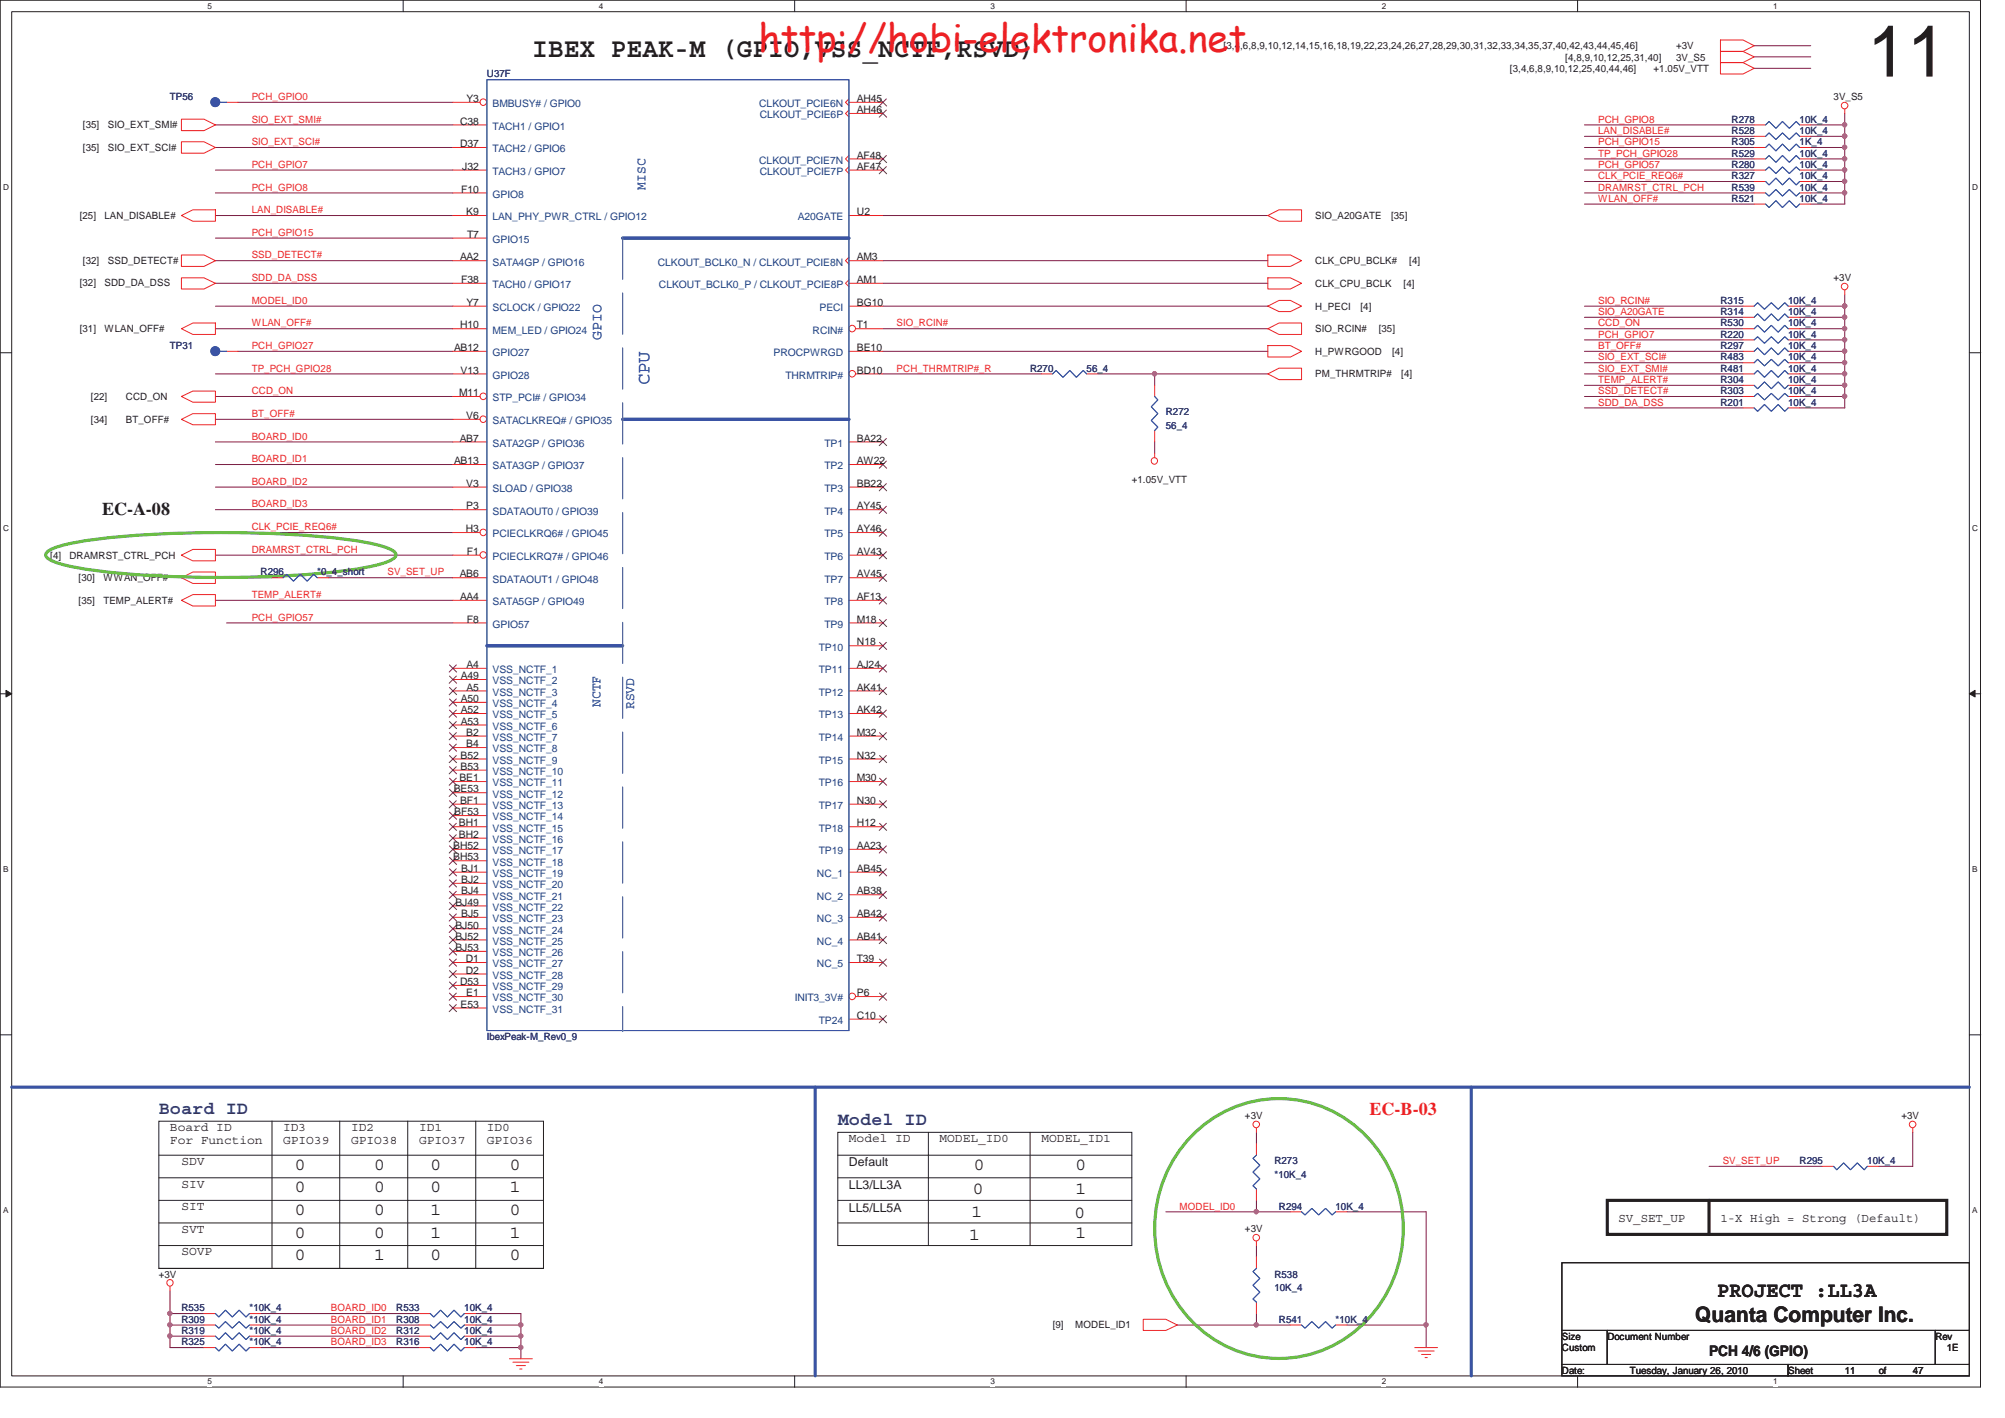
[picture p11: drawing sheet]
<svg xmlns="http://www.w3.org/2000/svg" width="297mm" height="210mm" viewBox="0 0 297 210" stroke-linecap="round" stroke-linejoin="round" font-family="sans-serif">
<path d="M0 0h293.4v205.4h-293.4zM1.7 1.7h290.1v202h-290.1z" fill="none" stroke="#231f20" stroke-width=".15"/>
<g fill="#fff">
<path d="M30.7 .2h.7v1.4h-.7z"/>
<path d="M30.7 203.9h.7v1.4h-.7z"/>
</g>
<path d="M59.7 0v1.7M59.7 203.7v1.7" fill="none" stroke="#231f20" stroke-width=".15"/>
<g fill="#fff">
<path d="M88.7 .2h.7v1.4h-.7z"/>
<path d="M88.7 203.9h.7v1.4h-.7z"/>
</g>
<path d="M117.7 0v1.7M117.7 203.7v1.7" fill="none" stroke="#231f20" stroke-width=".15"/>
<g fill="#fff">
<path d="M146.7 .2h.7v1.4h-.7z"/>
<path d="M146.7 203.9h.7v1.4h-.7z"/>
</g>
<path d="M175.7 0v1.7M175.7 203.7v1.7" fill="none" stroke="#231f20" stroke-width=".15"/>
<g fill="#fff">
<path d="M204.7 .2h.7v1.4h-.7z"/>
<path d="M204.7 203.9h.7v1.4h-.7z"/>
</g>
<path d="M233.7 0v1.7M233.7 203.7v1.7" fill="none" stroke="#231f20" stroke-width=".15"/>
<g fill="#fff">
<path d="M262.7 .2h.7v1.4h-.7z"/>
<path d="M262.7 203.9h.7v1.4h-.7z"/>
<path d="M.5 27h.8v1.3h-.8z"/>
<path d="M292.2 27h.8v1.3h-.8z"/>
<path d="M.5 77.5h.8v1.3h-.8z"/>
<path d="M292.2 77.5h.8v1.3h-.8z"/>
</g>
<path d="M0 52.2h1.7M291.8 52.2h1.7" fill="none" stroke="#231f20" stroke-width=".15"/>
<g fill="#fff">
<path d="M.5 128h.7v1.3h-.7z"/>
<path d="M292.2 128h.7v1.3h-.7z"/>
</g>
<path d="M0 102.7h1.7M291.8 102.7h1.7" fill="none" stroke="#231f20" stroke-width=".15"/>
<path d="M.9 102.2l.8 .5-.8 .5z" fill="#231f20"/>
<path d="M.9 102.2l.8 .5-.8 .5z" fill="none" stroke="#231f20" stroke-width=".15"/>
<path d="M291.8 102.7l.8-.5v1z" fill="#231f20"/>
<path d="M291.8 102.7l.8-.5v1z" fill="none" stroke="#231f20" stroke-width=".15"/>
<g fill="#fff">
<path d="M.5 178.5h.7v1.3h-.7z"/>
<path d="M292.2 178.5h.7v1.3h-.7z"/>
</g>
<path d="M0 153.2h1.7M291.8 153.2h1.7" fill="none" stroke="#231f20" stroke-width=".15"/>
<path d="M31.9 25.2h35.2M31.9 28.6h35.2M130.8 38.6h57M31.9 55.4h35.2M35.3 52h31.8M130.8 55.4h23.5M130.8 52h57M130.8 41.9h57M171.1 55.4h16.7M31.9 62.1h35.2M31.9 72.1h35.2M33.6 92.2h33.5" fill="none" stroke="#7f1542" stroke-width=".15"/>
<circle cx="171" cy="55.3" r=".32" fill="#b8529f"/>
<circle cx="171" cy="55.3" r=".32" fill="none" stroke="#b8529f" stroke-width=".15"/>
<path d="M130.8 31.9h57M234.7 48.7h23.5M234.7 45.3h23.5M266.6 45.3h6.7M273.3 47v1.7h-6.7" fill="none" stroke="#7f1542" stroke-width=".15"/>
<circle cx="273.3" cy="47" r=".32" fill="#b8529f"/>
<circle cx="273.3" cy="47" r=".32" fill="none" stroke="#b8529f" stroke-width=".15"/>
<path d="M273.3 26.9v1.7M130.8 48.7h57M273.3 48.7v1.6" fill="none" stroke="#7f1542" stroke-width=".15"/>
<circle cx="273.3" cy="48.7" r=".32" fill="#b8529f"/>
<circle cx="273.3" cy="48.7" r=".32" fill="none" stroke="#b8529f" stroke-width=".15"/>
<path d="M31.9 45.3h35.2M234.7 47h23.5M266.6 47h6.7M273.3 52v1.7" fill="none" stroke="#7f1542" stroke-width=".15"/>
<circle cx="273.3" cy="52" r=".32" fill="#b8529f"/>
<circle cx="273.3" cy="52" r=".32" fill="none" stroke="#b8529f" stroke-width=".15"/>
<path d="M234.7 18.5h25.2M268.3 18.5h5M273.3 45.3v1.7M31.9 78.9h35.2M31.9 75.5h35.2M31.9 82.2h35.2" fill="none" stroke="#7f1542" stroke-width=".15"/>
<circle cx="273.3" cy="45.3" r=".32" fill="#b8529f"/>
<circle cx="273.3" cy="45.3" r=".32" fill="none" stroke="#b8529f" stroke-width=".15"/>
<path d="M31.9 35.3h35.2M31.9 48.7h35.2M31.9 58.7h35.2M273.3 43.6v1.7" fill="none" stroke="#7f1542" stroke-width=".15"/>
<circle cx="273.3" cy="45.3" r=".32" fill="#b8529f"/>
<circle cx="273.3" cy="45.3" r=".32" fill="none" stroke="#b8529f" stroke-width=".15"/>
<path d="M234.7 55.4h23.5M266.6 53.7h6.7v1.7h-6.7" fill="none" stroke="#7f1542" stroke-width=".15"/>
<circle cx="273.3" cy="53.7" r=".32" fill="#b8529f"/>
<circle cx="273.3" cy="53.7" r=".32" fill="none" stroke="#b8529f" stroke-width=".15"/>
<path d="M234.7 53.7h23.5M38.6 199.6h23.5M70.5 197.9h6.7" fill="none" stroke="#7f1542" stroke-width=".15"/>
<circle cx="77.1" cy="197.8" r=".32" fill="#b8529f"/>
<circle cx="77.1" cy="197.8" r=".32" fill="none" stroke="#b8529f" stroke-width=".15"/>
<path d="M38.6 197.9h23.5M70.5 199.6h6.7" fill="none" stroke="#7f1542" stroke-width=".15"/>
<circle cx="77.1" cy="199.5" r=".32" fill="#b8529f"/>
<circle cx="77.1" cy="199.5" r=".32" fill="none" stroke="#b8529f" stroke-width=".15"/>
<path d="M25.2 199.6h5M25.2 197.9h5" fill="none" stroke="#7f1542" stroke-width=".15"/>
<circle cx="25.2" cy="197.8" r=".32" fill="#b8529f"/>
<circle cx="25.2" cy="197.8" r=".32" fill="none" stroke="#b8529f" stroke-width=".15"/>
<path d="M25.2 191.2v8.4M38.6 196.2h23.5M38.6 194.5h23.5M77.2 194.5v6.7" fill="none" stroke="#7f1542" stroke-width=".15"/>
<circle cx="25.2" cy="196.2" r=".32" fill="#b8529f"/>
<circle cx="25.2" cy="196.2" r=".32" fill="none" stroke="#b8529f" stroke-width=".15"/>
<circle cx="25.2" cy="194.5" r=".32" fill="#b8529f"/>
<circle cx="25.2" cy="194.5" r=".32" fill="none" stroke="#b8529f" stroke-width=".15"/>
<path d="M25.2 196.2h5M25.2 194.5h5M70.5 196.2h6.7M70.5 194.5h6.7" fill="none" stroke="#7f1542" stroke-width=".15"/>
<circle cx="77.1" cy="196.2" r=".32" fill="#b8529f"/>
<circle cx="77.1" cy="196.2" r=".32" fill="none" stroke="#b8529f" stroke-width=".15"/>
<path d="M186.1 167.7v1.7M199.6 196.2h11.7" fill="none" stroke="#7f1542" stroke-width=".15"/>
<circle cx="211.3" cy="196.2" r=".32" fill="#b8529f"/>
<circle cx="211.3" cy="196.2" r=".32" fill="none" stroke="#b8529f" stroke-width=".15"/>
<path d="M174.4 196.2h16.8M186.1 194.5v1.7" fill="none" stroke="#7f1542" stroke-width=".15"/>
<circle cx="186.1" cy="196.2" r=".32" fill="#b8529f"/>
<circle cx="186.1" cy="196.2" r=".32" fill="none" stroke="#b8529f" stroke-width=".15"/>
<path d="M172.7 179.4h18.5M186.1 177.8v1.6M199.6 179.4h11.7" fill="none" stroke="#7f1542" stroke-width=".15"/>
<circle cx="186.1" cy="179.4" r=".32" fill="#b8529f"/>
<circle cx="186.1" cy="179.4" r=".32" fill="none" stroke="#b8529f" stroke-width=".15"/>
<path d="M31.9 18.5h35.2M273.3 16.8v1.7M31.9 21.8h35.2M234.7 20.2h25.2M268.3 20.2h5M211.3 179.4v20.2M186.1 184.4v1.7" fill="none" stroke="#7f1542" stroke-width=".15"/>
<circle cx="273.3" cy="20.2" r=".32" fill="#b8529f"/>
<circle cx="273.3" cy="20.2" r=".32" fill="none" stroke="#b8529f" stroke-width=".15"/>
<path d="M273.3 18.5v1.7" fill="none" stroke="#7f1542" stroke-width=".15"/>
<circle cx="273.3" cy="18.5" r=".32" fill="#b8529f"/>
<circle cx="273.3" cy="18.5" r=".32" fill="none" stroke="#b8529f" stroke-width=".15"/>
<path d="M234.7 21.8h25.2M273.3 20.2v1.6h-5" fill="none" stroke="#7f1542" stroke-width=".15"/>
<circle cx="273.3" cy="20.2" r=".32" fill="#b8529f"/>
<circle cx="273.3" cy="20.2" r=".32" fill="none" stroke="#b8529f" stroke-width=".15"/>
<path d="M234.7 23.5h25.2M273.3 21.8v1.7h-5" fill="none" stroke="#7f1542" stroke-width=".15"/>
<circle cx="273.3" cy="21.8" r=".32" fill="#b8529f"/>
<circle cx="273.3" cy="21.8" r=".32" fill="none" stroke="#b8529f" stroke-width=".15"/>
<path d="M234.7 25.2h25.2M268.3 25.2h5" fill="none" stroke="#7f1542" stroke-width=".15"/>
<circle cx="273.3" cy="25.2" r=".32" fill="#b8529f"/>
<circle cx="273.3" cy="25.2" r=".32" fill="none" stroke="#b8529f" stroke-width=".15"/>
<path d="M273.3 23.5v1.7" fill="none" stroke="#7f1542" stroke-width=".15"/>
<circle cx="273.3" cy="23.5" r=".32" fill="#b8529f"/>
<circle cx="273.3" cy="23.5" r=".32" fill="none" stroke="#b8529f" stroke-width=".15"/>
<path d="M234.7 50.3h23.5M266.6 50.3h6.7" fill="none" stroke="#7f1542" stroke-width=".15"/>
<circle cx="273.3" cy="50.3" r=".32" fill="#b8529f"/>
<circle cx="273.3" cy="50.3" r=".32" fill="none" stroke="#b8529f" stroke-width=".15"/>
<path d="M268.3 26.9h5M234.7 52h23.5M273.3 50.3v1.7h-6.7" fill="none" stroke="#7f1542" stroke-width=".15"/>
<circle cx="273.3" cy="26.9" r=".32" fill="#b8529f"/>
<circle cx="273.3" cy="26.9" r=".32" fill="none" stroke="#b8529f" stroke-width=".15"/>
<path d="M268.3 28.6h5" fill="none" stroke="#7f1542" stroke-width=".15"/>
<circle cx="273.3" cy="28.5" r=".32" fill="#b8529f"/>
<circle cx="273.3" cy="28.5" r=".32" fill="none" stroke="#b8529f" stroke-width=".15"/>
<g fill="none" stroke="#7f1542" stroke-width=".15">
<path d="M35.3 15.2h31.8M31.9 31.9h35.2M234.7 26.9h25.2M234.7 28.6h25.2M234.7 30.2h25.2M273.3 25.2v1.7M273.3 28.6v1.6h-5M130.8 45.3h57M171.1 55.4v1.7M273.3 55.4v1.7M31.9 65.4h35.2M31.9 68.8h35.2"/>
<path d="M171.1 65.4v1.7M31.9 88.9h35.2M31.9 85.6h8.4M48.7 85.6h18.4M253.2 172.7h16.8M283.4 167.7v5h-5.1"/>
</g>
<circle cx="273.3" cy="55.3" r=".32" fill="#b8529f"/>
<circle cx="273.3" cy="55.3" r=".32" fill="none" stroke="#b8529f" stroke-width=".15"/>
<path d="M234.7 57.1h23.5M266.6 57.1h6.7" fill="none" stroke="#7f1542" stroke-width=".15"/>
<circle cx="273.3" cy="57" r=".32" fill="#b8529f"/>
<circle cx="273.3" cy="57" r=".32" fill="none" stroke="#b8529f" stroke-width=".15"/>
<path d="M259.9 8.4h8.4M259.9 6.8h8.4M259.9 10.1h8.4M266.6 58.7h6.7" fill="none" stroke="#7f1542" stroke-width=".15"/>
<circle cx="273.3" cy="58.7" r=".32" fill="#b8529f"/>
<circle cx="273.3" cy="58.7" r=".32" fill="none" stroke="#b8529f" stroke-width=".15"/>
<path d="M31.9 38.6h35.2M31.9 41.9h35.2M162.7 55.4h8.4M234.7 58.7h23.5M273.3 57.1v3.3h-6.7M234.7 60.4h23.5" fill="none" stroke="#7f1542" stroke-width=".15"/>
<g fill="none" stroke="#ec2426" stroke-width=".15">
<path d="M26.9 17.6h3.3l1.7 .9-1.7 .8h-3.3zM254.9 7.6h3.3l1.7 .8-1.7 .9h-3.3zM254.9 5.9h3.3l1.7 .9-1.7 .8h-3.3zM254.9 9.3h3.3l1.7 .8-1.7 .9h-3.3zM273.3 16.2v.6M26.9 21h3.3l1.7 .8-1.7 .9h-3.3zM26.9 31.9l1.7-.8h3.3v1.7h-3.3zM26.9 37.8h3.3l1.7 .8-1.7 .9h-3.3zM187.8 37.8h3.4l1.6 .8-1.6 .9h-3.4zM187.8 31.9l1.7-.8h3.3v1.7h-3.3zM26.9 48.7l1.7-.9h3.3v1.7h-3.3zM26.9 41.1h3.3l1.7 .8-1.7 .9h-3.3z"/>
<path d="M26.9 58.7l1.7-.8h3.3v1.7h-3.3zM33.6 52h1.7M171.1 57.1v1.6M187.8 41.1h3.4l1.6 .8-1.6 .9h-3.4zM187.8 45.3l1.7-.8h1.7l1.6 .8-1.6 .8h-1.7zM187.8 48.7l1.7-.9h3.3v1.7h-3.3zM187.8 51.2h3.4l1.6 .8-1.6 .9h-3.4zM187.8 55.4l1.7-.9h3.3v1.7h-3.3zM273.3 43v.6M26.9 62.1l1.7-.8h3.3v1.6h-3.3zM171.1 63.8v1.6M171.1 67.1v.7"/>
<path d="M26.9 85.6l1.7-.9h3.3v1.7h-3.3zM26.9 88.9l1.7-.9h3.3v1.7h-3.3zM26.9 82.2l1.7-.8h3.3v1.7h-3.3zM186.1 167v.7M283.4 167v.7M25.2 190.5v.7M169.4 195.4h3.3l1.7 .8-1.7 .8h-3.3zM186.1 183.8v.6M209.6 199.6h3.4M75.5 201.2h3.4M76 201.7h2.4M76.5 202.2h1.3"/>
<path d="M77 202.7h.3M210.1 200.1h2.4M210.6 200.6h1.4M211.1 201h.4"/>
<circle cx="273.3" cy="15.6" r=".49"/>
<circle cx="273.3" cy="42.4" r=".49"/>
<circle cx="171" cy="68.3" r=".48"/>
<circle cx="186.1" cy="166.5" r=".49"/>
<circle cx="283.4" cy="166.5" r=".49"/>
<circle cx="25.2" cy="190" r=".48"/>
<circle cx="186.1" cy="183.3" r=".49"/>
</g>
<g fill="none" stroke="#231f20" stroke-width=".15">
<path d="M23.5 166h57v21.8h-57zM23.5 177.8h57M23.5 174.4h57M23.5 171.1h57M40.3 166v21.8M50.3 166v21.8M60.4 166v21.8M70.5 166v21.8M124.1 167.7h43.6v16.7h-43.6zM124.1 177.8h43.6M124.1 174.4h43.6M124.1 171.1h43.6"/>
<path d="M137.5 167.7v16.7M152.6 167.7v16.7M23.5 184.4h57M23.5 181.1h57M23.5 187.8h57M124.1 181.1h43.6M231.4 187h60.4v10h-60.4zM231.4 197h6.7v5.1h-6.7zM238.1 197h48.6v5.1h-48.6zM286.7 197h5.1v5.1h-5.1zM231.4 202.1h33.5v1.6h-33.5zM264.9 202.1h26.9v1.6h-26.9z"/>
</g>
<path d="M1.7 161h290.1M120.8 161v42.7M218 161v42.7" fill="none" stroke="#3a53a4" stroke-width=".47"/>
<path d="M238.1 177.8h50.3v5h-50.3zM253.2 177.8v5" fill="none" stroke="#231f20" stroke-width=".47"/>
<path d="M6.9 81.8a6.2 6.2 0 0 1 3-1.2 108.7 108.7 0 0 1 20.2-1.7 141.9 141.9 0 0 1 24.1 1.4 13 13 0 0 1 3.9 1.2l.4 .3 .2 .4-.2 .3a6.2 6.2 0 0 1-3 1.2 107.6 107.6 0 0 1-20.1 1.8 139.5 139.5 0 0 1-24.2-1.5 12.9 12.9 0 0 1-3.9-1.2l-.4-.3-.1-.3zM176.4 168.3a18 18 0 0 1 29 3.9 19.6 19.6 0 0 1-9.5 27.8 18.2 18.2 0 0 1-23.7-11.4 19.9 19.9 0 0 1 4.2-20.3z" fill="none" stroke="#6abd46" stroke-width=".47"/>
<path d="M171.1 58.7l.4 .5-.9 1 .9 1.1-.9 1 .9 .9-.4 .6" fill="none" stroke="#3a53a4" stroke-width=".15"/>
<circle cx="31.9" cy="52" r=".66" fill="#3a53a4"/>
<g fill="none" stroke="#3a53a4" stroke-width=".15">
<path d="M32.6 52h1"/>
<circle cx="31.9" cy="52" r=".66"/>
</g>
<circle cx="31.9" cy="52" r=".66" fill="#3a53a4"/>
<g fill="none" stroke="#3a53a4" stroke-width=".15">
<path d="M261.6 23.5l.5-.5 1 1 1-1 1 1 1-1 .5 .5M32.6 52h1M156 55.4l.5-.5 1 1 1-1 1 1 1-1 .5 .5M259.9 48.7l.5-.5 1 1 1-1 1 1 1-1 .5 .5M259.9 58.7l.5-.5 1 1 1-1 1 1 1-1 .5 .5M31.9 194.5l.5 .5 1-1 1 1 1-1 1 1 .6-.5"/>
<circle cx="31.9" cy="52" r=".66"/>
</g>
<g fill="none" stroke="#ec2426" stroke-width=".15">
<path d="M67.1 31.9h5M67.1 21.8h5M67.1 25.2h5M125.8 31.9h5M259.9 23.5h1.7M266.6 23.5h1.7M67.1 55.4h5M67.1 48.7h5M67.1 52h5M67.1 41.9h5M67.1 45.3h5M125.8 52h5"/>
<path d="M154.3 55.4h1.7M161 55.4h1.7M258.2 48.7h1.7M258.2 58.7h1.7M264.9 48.7h1.7M264.9 58.7h1.7M67.1 68.8h5M67.1 72.1h5M67.1 75.5h5M67.1 92.2h5M67.1 99h5M67.1 88.9h5"/>
<path d="M67.1 85.6h5M125.8 92.2h5M125.8 99h5M125.8 95.6h5M67.1 100.6h5M67.1 102.3h5M67.1 104h5M67.1 105.7h5M67.1 107.4h5M67.1 109h5M67.1 110.7h5M67.1 112.4h5"/>
<path d="M67.1 114h5M67.1 115.7h5M67.1 117.4h5M67.1 119.1h5M125.8 102.3h5M67.1 120.8h5M67.1 122.4h5M67.1 124.1h5M67.1 125.8h5M67.1 127.5h5M67.1 129.2h5M67.1 130.8h5"/>
<path d="M67.1 132.5h5M67.1 134.2h5M67.1 135.8h5M67.1 137.5h5M67.1 139.2h5M67.1 140.9h5M67.1 142.5h5M67.1 144.2h5M67.1 145.9h5M67.1 147.6h5M67.1 149.3h5M30.2 194.5h1.7"/>
<path d="M37 194.5h1.6"/>
</g>
<g fill="none" stroke="#7f431c" stroke-width=".15">
<path d="M66.6 98.5l1 1M67.6 98.5l-1.1 1M130.3 91.7l1.1 1.1M130.3 95.1l1.1 1.1M130.3 98.5l1.1 1M131.3 91.7l-1 1.1M131.3 95.1l-1 1.1M131.3 98.5l-1 1M66.6 100.1l1 1.1M66.6 101.8l1 1.1M66.6 103.5l1 1.1M66.6 105.2l1 1"/>
<path d="M66.6 106.8l1 1.1M66.6 108.5l1 1.1M66.6 110.2l1 1M66.6 111.9l1 1M66.6 113.5l1 1.1M66.6 115.2l1 1.1M66.6 116.9l1 1M66.6 118.6l1 1M67.6 100.1l-1.1 1.1M67.6 101.8l-1.1 1.1M67.6 103.5l-1.1 1.1M67.6 105.2l-1.1 1"/>
<path d="M67.6 106.8l-1.1 1.1M67.6 108.5l-1.1 1.1M67.6 110.2l-1.1 1M67.6 111.9l-1.1 1M67.6 113.5l-1.1 1.1M67.6 115.2l-1.1 1.1M67.6 116.9l-1.1 1M67.6 118.6l-1.1 1M130.3 101.8l1.1 1.1M131.3 101.8l-1 1.1M66.6 120.3l1 1M66.6 121.9l1 1.1"/>
<path d="M66.6 123.6l1 1.1M66.6 125.3l1 1M66.6 127l1 1M66.6 128.6l1 1.1M66.6 130.3l1 1.1M66.6 132l1 1.1M66.6 133.6l1 1.1M66.6 135.3l1 1.1M66.6 137l1 1.1M66.6 138.7l1 1M67.6 120.3l-1.1 1M67.6 121.9l-1.1 1.1"/>
<path d="M67.6 123.6l-1.1 1.1M67.6 125.3l-1.1 1M67.6 127l-1.1 1M67.6 128.6l-1.1 1.1M67.6 130.3l-1.1 1.1M67.6 132l-1.1 1.1M67.6 133.6l-1.1 1.1M67.6 135.3l-1.1 1.1M67.6 137l-1.1 1.1M67.6 138.7l-1.1 1M66.6 140.4l1 1M66.6 142l1 1.1"/>
<path d="M66.6 143.7l1 1.1M66.6 145.4l1 1.1M66.6 147.1l1 1M66.6 148.8l1 1M67.6 140.4l-1.1 1M67.6 142l-1.1 1.1M67.6 143.7l-1.1 1.1M67.6 145.4l-1.1 1.1M67.6 147.1l-1.1 1M67.6 148.8l-1.1 1"/>
</g>
<circle cx="126.3" cy="48.7" r=".49" fill="#fff"/>
<g fill="none" stroke="#ec2426" stroke-width=".15">
<path d="M125.8 45.3h5M126.8 48.7h4"/>
<circle cx="126.3" cy="48.7" r=".49"/>
</g>
<circle cx="126.3" cy="55.3" r=".49" fill="#fff"/>
<g fill="none" stroke="#ec2426" stroke-width=".15">
<path d="M125.8 14.6l-.5 .6 .5 .5M125.8 16.3l-.5 .5 .5 .5M125.8 15.2h5M125.8 16.8h5M67.1 28.6h5M126.8 55.4h4"/>
<circle cx="126.3" cy="55.3" r=".49"/>
</g>
<path d="M130.3 14.6l1.1 1.1M130.3 16.3l1.1 1.1M131.3 14.6l-1 1.1M131.3 16.3l-1 1.1" fill="none" stroke="#7f431c" stroke-width=".15"/>
<circle cx="71.6" cy="78.8" r=".49" fill="#fff"/>
<g fill="none" stroke="#ec2426" stroke-width=".15">
<path d="M125.8 23l-.5 .5 .5 .5M125.8 24.7l-.5 .5 .5 .5M125.8 23.5h5M125.8 25.2h5M67.1 78.9h4"/>
<circle cx="71.6" cy="78.8" r=".49"/>
</g>
<path d="M130.3 23l1.1 1.1M130.3 24.7l1.1 1M131.3 23l-1 1.1M131.3 24.7l-1 1" fill="none" stroke="#7f431c" stroke-width=".15"/>
<circle cx="71.6" cy="82.2" r=".49" fill="#fff"/>
<g fill="none" stroke="#ec2426" stroke-width=".15">
<path d="M125.8 78.9h5M125.8 75.5h5M67.1 82.2h4M125.8 82.2h5M125.8 85.6h5"/>
<circle cx="71.6" cy="82.2" r=".49"/>
</g>
<path d="M130.3 78.4l1.1 1M130.3 75l1.1 1M131.3 78.4l-1 1M131.3 75l-1 1M130.3 81.7l1.1 1.1M130.3 85l1.1 1.1M131.3 81.7l-1 1.1M131.3 85l-1 1.1" fill="none" stroke="#7f431c" stroke-width=".15"/>
<circle cx="71.6" cy="15.1" r=".49" fill="#fff"/>
<g fill="none" stroke="#ec2426" stroke-width=".15">
<path d="M67.1 18.5h5M67.1 15.2h4M67.1 35.3h5M67.1 65.4h5M125.8 72.1h5M125.8 65.4h5M125.8 68.8h5M125.8 115.7h5M125.8 119.1h5M125.8 105.7h5M125.8 109h5M125.8 112.4h5"/>
<path d="M125.8 129.2h5M125.8 132.5h5M125.8 135.8h5M125.8 139.2h5M125.8 142.5h5"/>
<circle cx="71.6" cy="15.1" r=".49"/>
</g>
<g fill="none" stroke="#7f431c" stroke-width=".15">
<path d="M130.3 71.6l1.1 1.1M130.3 64.9l1.1 1.1M130.3 68.3l1.1 1M131.3 71.6l-1 1.1M131.3 64.9l-1 1.1M131.3 68.3l-1 1M130.3 115.2l1.1 1.1M130.3 118.6l1.1 1M130.3 105.2l1.1 1M130.3 108.5l1.1 1.1M130.3 111.9l1.1 1M131.3 115.2l-1 1.1"/>
<path d="M131.3 118.6l-1 1M131.3 105.2l-1 1M131.3 108.5l-1 1.1M131.3 111.9l-1 1M130.3 128.6l1.1 1.1M130.3 132l1.1 1.1M130.3 135.3l1.1 1.1M130.3 138.7l1.1 1M131.3 128.6l-1 1.1M131.3 132l-1 1.1M131.3 135.3l-1 1.1M131.3 138.7l-1 1"/>
<path d="M130.3 142l1.1 1.1M131.3 142l-1 1.1"/>
</g>
<circle cx="126.3" cy="147.5" r=".49" fill="#fff"/>
<g fill="none" stroke="#ec2426" stroke-width=".15">
<path d="M126.8 147.6h4"/>
<circle cx="126.3" cy="147.5" r=".49"/>
</g>
<path d="M130.3 147.1l1.1 1M131.3 147.1l-1 1" fill="none" stroke="#7f431c" stroke-width=".15"/>
<circle cx="71.6" cy="58.7" r=".49" fill="#fff"/>
<g fill="none" stroke="#ec2426" stroke-width=".15">
<path d="M67.1 58.7h4"/>
<circle cx="71.6" cy="58.7" r=".49"/>
</g>
<circle cx="71.6" cy="62.1" r=".49" fill="#fff"/>
<g fill="none" stroke="#ec2426" stroke-width=".15">
<path d="M33.6 15.2h1.7M67.1 38.6h5M125.8 38.1l-.5 .5 .5 .5M125.8 38.6h5M259.9 26.9h1.7M259.9 25.2h1.7M266.6 26.9h1.7M266.6 25.2h1.7M125.8 41.4l-.5 .5 .5 .6M125.8 41.9h5M258.2 47h1.7M264.9 47h1.7"/>
<path d="M67.1 62.1h4M125.8 88.9h5M125.8 125.8h5M125.8 122.4h5M125.8 150.9h5M186.1 169.4v1.7M186.1 176.1v1.7M30.2 196.2h1.7M30.2 199.6h1.7M37 196.2h1.6M37 199.6h1.6"/>
<circle cx="71.6" cy="62.1" r=".49"/>
</g>
<path d="M130.3 88.4l1.1 1M131.3 88.4l-1 1M130.3 125.3l1.1 1M130.3 121.9l1.1 1.1M131.3 125.3l-1 1M131.3 121.9l-1 1.1M130.3 150.4l1.1 1.1M131.3 150.4l-1 1.1" fill="none" stroke="#7f431c" stroke-width=".15"/>
<path d="M92.2 35.3h33.6M92.2 62.1h33.6M72.1 95.6h20.1" fill="none" stroke="#3a53a4" stroke-width=".47"/>
<path d="M72.1 11.8h53.7v140.8h-53.7zM261.6 25.2l.5-.5 1 1 1-1 1 1 1-1 .5 .5M261.6 26.9l.5 .5 1-1 1 1 1-1 1 1 .5-.5M259.9 47l.5-.5 1 1 1-1 1 1 1-1 .5 .5M186.1 171.1l-.5 .4 1 1-1 1.1 1 1-1 1 .5 .5M31.9 196.2l.5 .5 1-1 1 1 1-1 1 1 .6-.5M31.9 199.6l.5 .5 1-1.1 1 1.1 1-1.1 1 1.1 .6-.5" fill="none" stroke="#3a53a4" stroke-width=".15"/>
<path d="M92.2 35.3v117.3M92.2 152.6h.1" fill="none" stroke="#fff" stroke-width=".15" stroke-dasharray="6.1 2"/>
<path d="M92.2 35.3v117.3M92.2 152.6h.1" fill="none" stroke="#3a53a4" stroke-width=".15" stroke-dasharray="6.1 2"/>
<circle cx="31.9" cy="15.1" r=".66" fill="#3a53a4"/>
<g fill="none" stroke="#3a53a4" stroke-width=".15">
<path d="M32.6 15.2h1"/>
<circle cx="31.9" cy="15.1" r=".66"/>
</g>
<circle cx="31.9" cy="15.1" r=".66" fill="#3a53a4"/>
<g fill="none" stroke="#3a53a4" stroke-width=".15">
<path d="M32.6 15.2h1M261.6 18.5l.5-.5 1 1 1-1 1 1 1-1 .5 .5M261.6 20.2l.5-.5 1 1 1-1 1 1 1-1 .5 .5M261.6 21.8l.5-.5 1 1 1-1 1 1 1-1 .5 .5M261.6 30.2l.5 .5 1-1 1 1 1-1 1 1 .5-.5M261.6 28.6l.5 .4 1-.9 1 .9 1-.9 1 .9 .5-.4M259.9 53.7l.5-.5 1 1 1-1 1 1 1-1 .5 .5M259.9 55.4l.5-.5 1 1 1-1 1 1 1-1 .5 .5M259.9 52l.5-.5 1 1 1-1 1 1 1-1 .5 .5M259.9 45.3l.5-.5 1 1 1-1 1 1 1-1 .5 .5M259.9 50.3l.5-.4 1 .9 1-.9 1 .9 1-.9 .5 .4M259.9 57.1l.5 .5 1-1 1 1 1-1 1 1 .5-.5"/>
<path d="M259.9 60.4l.5 .5 1-1 1 1 1-1 1 1 .5-.5M41.9 85.6l.6-.6 1 1.1 1-1.1 1 1.1 1-1.1 .5 .6M192.8 179.4l.5 .5 1-1 1.1 1 1-1 1 1 .5-.5M271.6 172.7l.5 .5 1-1 1 1 1.1-1 1 1 .4-.5M31.9 197.9l.5 .5 1-1 1 1 1-1 1 1 .6-.5M63.8 199.6l.5 .5 1-1.1 1 1.1 1-1.1 1 1.1 .5-.5M63.8 194.5l.5 .5 1-1 1 1 1-1 1 1 .5-.5M63.8 197.9l.5 .5 1-1 1 1 1-1 1 1 .5-.5M63.8 196.2l.5 .5 1-1 1 1 1-1 1 1 .5-.5M186.1 187.8l-.5 .5 1 1-1 1 1 1-1 1.1 .5 .4M192.8 196.2l.5 .5 1-1 1.1 1 1-1 1 1 .5-.5"/>
<circle cx="31.9" cy="15.1" r=".66"/>
</g>
<g fill="none" stroke="#ec2426" stroke-width=".15">
<path d="M259.9 18.5h1.7M266.6 18.5h1.7M259.9 20.2h1.7M259.9 30.2h1.7M259.9 28.6h1.7M259.9 21.8h1.7M266.6 20.2h1.7M266.6 30.2h1.7M266.6 28.6h1.7M266.6 21.8h1.7M258.2 53.7h1.7M258.2 55.4h1.7"/>
<path d="M258.2 52h1.7M258.2 57.1h1.7M258.2 45.3h1.7M258.2 50.3h1.7M264.9 53.7h1.7M264.9 55.4h1.7M264.9 52h1.7M264.9 57.1h1.7M264.9 45.3h1.7M264.9 50.3h1.7M258.2 60.4h1.7M264.9 60.4h1.7"/>
<path d="M40.3 85.6h1.6M47 85.6h1.7M191.2 179.4h1.6M197.9 179.4h1.7M270 172.7h1.6M276.6 172.7h1.7M30.2 197.9h1.7M37 197.9h1.6M62.1 199.6h1.7M62.1 194.5h1.7M62.1 196.2h1.7M62.1 197.9h1.7"/>
<path d="M68.8 199.6h1.7M68.8 194.5h1.7M68.8 196.2h1.7M68.8 197.9h1.7M186.1 186.1v1.7M186.1 192.8v1.7M191.2 196.2h1.6M197.9 196.2h1.7"/>
</g>
<circle cx="171" cy="55.3" r=".32" fill="#b8529f"/>
<circle cx="171" cy="55.3" r=".32" fill="none" stroke="#b8529f" stroke-width=".15"/>
<circle cx="273.3" cy="47" r=".32" fill="#b8529f"/>
<circle cx="273.3" cy="47" r=".32" fill="none" stroke="#b8529f" stroke-width=".15"/>
<circle cx="273.3" cy="48.7" r=".32" fill="#b8529f"/>
<circle cx="273.3" cy="48.7" r=".32" fill="none" stroke="#b8529f" stroke-width=".15"/>
<circle cx="273.3" cy="52" r=".32" fill="#b8529f"/>
<circle cx="273.3" cy="52" r=".32" fill="none" stroke="#b8529f" stroke-width=".15"/>
<circle cx="273.3" cy="45.3" r=".32" fill="#b8529f"/>
<circle cx="273.3" cy="45.3" r=".32" fill="none" stroke="#b8529f" stroke-width=".15"/>
<circle cx="273.3" cy="45.3" r=".32" fill="#b8529f"/>
<circle cx="273.3" cy="45.3" r=".32" fill="none" stroke="#b8529f" stroke-width=".15"/>
<circle cx="273.3" cy="53.7" r=".32" fill="#b8529f"/>
<circle cx="273.3" cy="53.7" r=".32" fill="none" stroke="#b8529f" stroke-width=".15"/>
<circle cx="77.1" cy="197.8" r=".32" fill="#b8529f"/>
<circle cx="77.1" cy="197.8" r=".32" fill="none" stroke="#b8529f" stroke-width=".15"/>
<circle cx="77.1" cy="199.5" r=".32" fill="#b8529f"/>
<circle cx="77.1" cy="199.5" r=".32" fill="none" stroke="#b8529f" stroke-width=".15"/>
<circle cx="25.2" cy="197.8" r=".32" fill="#b8529f"/>
<circle cx="25.2" cy="197.8" r=".32" fill="none" stroke="#b8529f" stroke-width=".15"/>
<circle cx="25.2" cy="196.2" r=".32" fill="#b8529f"/>
<circle cx="25.2" cy="196.2" r=".32" fill="none" stroke="#b8529f" stroke-width=".15"/>
<circle cx="25.2" cy="194.5" r=".32" fill="#b8529f"/>
<circle cx="25.2" cy="194.5" r=".32" fill="none" stroke="#b8529f" stroke-width=".15"/>
<circle cx="77.1" cy="196.2" r=".32" fill="#b8529f"/>
<circle cx="77.1" cy="196.2" r=".32" fill="none" stroke="#b8529f" stroke-width=".15"/>
<circle cx="211.3" cy="196.2" r=".32" fill="#b8529f"/>
<circle cx="211.3" cy="196.2" r=".32" fill="none" stroke="#b8529f" stroke-width=".15"/>
<circle cx="186.1" cy="196.2" r=".32" fill="#b8529f"/>
<circle cx="186.1" cy="196.2" r=".32" fill="none" stroke="#b8529f" stroke-width=".15"/>
<circle cx="186.1" cy="179.4" r=".32" fill="#b8529f"/>
<circle cx="186.1" cy="179.4" r=".32" fill="none" stroke="#b8529f" stroke-width=".15"/>
<circle cx="273.3" cy="20.2" r=".32" fill="#b8529f"/>
<circle cx="273.3" cy="20.2" r=".32" fill="none" stroke="#b8529f" stroke-width=".15"/>
<circle cx="273.3" cy="18.5" r=".32" fill="#b8529f"/>
<circle cx="273.3" cy="18.5" r=".32" fill="none" stroke="#b8529f" stroke-width=".15"/>
<circle cx="273.3" cy="20.2" r=".32" fill="#b8529f"/>
<circle cx="273.3" cy="20.2" r=".32" fill="none" stroke="#b8529f" stroke-width=".15"/>
<circle cx="273.3" cy="21.8" r=".32" fill="#b8529f"/>
<circle cx="273.3" cy="21.8" r=".32" fill="none" stroke="#b8529f" stroke-width=".15"/>
<circle cx="273.3" cy="25.2" r=".32" fill="#b8529f"/>
<circle cx="273.3" cy="25.2" r=".32" fill="none" stroke="#b8529f" stroke-width=".15"/>
<circle cx="273.3" cy="23.5" r=".32" fill="#b8529f"/>
<circle cx="273.3" cy="23.5" r=".32" fill="none" stroke="#b8529f" stroke-width=".15"/>
<circle cx="273.3" cy="50.3" r=".32" fill="#b8529f"/>
<circle cx="273.3" cy="50.3" r=".32" fill="none" stroke="#b8529f" stroke-width=".15"/>
<circle cx="273.3" cy="26.9" r=".32" fill="#b8529f"/>
<circle cx="273.3" cy="26.9" r=".32" fill="none" stroke="#b8529f" stroke-width=".15"/>
<circle cx="273.3" cy="28.5" r=".32" fill="#b8529f"/>
<circle cx="273.3" cy="28.5" r=".32" fill="none" stroke="#b8529f" stroke-width=".15"/>
<circle cx="273.3" cy="55.3" r=".32" fill="#b8529f"/>
<circle cx="273.3" cy="55.3" r=".32" fill="none" stroke="#b8529f" stroke-width=".15"/>
<circle cx="273.3" cy="57" r=".32" fill="#b8529f"/>
<circle cx="273.3" cy="57" r=".32" fill="none" stroke="#b8529f" stroke-width=".15"/>
<circle cx="273.3" cy="58.7" r=".32" fill="#b8529f"/>
<circle cx="273.3" cy="58.7" r=".32" fill="none" stroke="#b8529f" stroke-width=".15"/>
<text font-size="10.7" fill="#231f20" x="276.6" y="11.3">11</text>
<text font-size="5.6" fill="#ed2024" x="112.4" y="7.7">http://hobi-elektronika.net</text>
<text font-size="4" fill="#231f20" x="78.9" y="8.5">IBEX PEAK-M (GPIO,VSS_NCTF,RSVD)</text>
<g font-size="3.2" fill="#231f20">
<text x="251.2" y="195.8">Quanta Computer Inc.</text>
<text x="254.4" y="192.1">PROJECT :LL3A</text>
</g>
<text font-size="2.7" fill="#3a53a4" x="96.2" y="57.1" transform="rotate(-90 96.2 57.1)">CPU</text>
<g font-size="2.7" fill="#231f20">
<text x="15.2" y="76.3">EC-A-08</text>
<text x="43.6" y="173.2">0</text>
<text x="55.4" y="173.2">0</text>
<text x="63.8" y="173.2">0</text>
<text x="75.5" y="173.2">0</text>
<text x="144.2" y="173.2">0</text>
<text x="159.3" y="173.2">0</text>
<text x="43.6" y="179.9">0</text>
<text x="43.6" y="176.6">0</text>
<text x="55.4" y="176.6">0</text>
<text x="55.4" y="179.9">0</text>
<text x="63.8" y="179.9">1</text>
<text x="63.8" y="176.6">0</text>
<text x="75.5" y="176.6">1</text>
<text x="75.5" y="179.9">0</text>
<text x="144.1" y="176.7">0</text>
<text x="159.3" y="176.7">1</text>
<text x="43.6" y="183.3">0</text>
<text x="55.4" y="183.3">0</text>
<text x="63.8" y="183.3">1</text>
<text x="75.5" y="183.3">1</text>
<text x="143.5" y="183.6">1</text>
<text x="143.9" y="180.3">1</text>
<text x="159.1" y="180.4">0</text>
<text x="159.3" y="183.3">1</text>
<text x="43.6" y="186.6">0</text>
<text x="55.4" y="186.6">1</text>
<text x="63.8" y="186.6">0</text>
<text x="75.5" y="186.6">0</text>
</g>
<g font-size="2.7" fill="#2d2d72">
<text x="23.5" y="164.9">Board ID</text>
<text x="124.1" y="166.6">Model ID</text>
</g>
<text font-size="2.7" fill="#ec2426" x="202.9" y="165.1">EC-B-03</text>
<text font-size="2.2" fill="#3a53a4" x="89.1" y="50.3" transform="rotate(-90 89.1 50.3)">GPIO</text>
<text font-size="2.2" fill="#231f20" x="253.2" y="200.7">PCH 4/6 (GPIO)</text>
<g font-size="2" fill="#3a53a4">
<text x="95.6" y="28.1" transform="rotate(-90 95.6 28.1)">MISC</text>
<text x="88.9" y="104.6" transform="rotate(-90 88.9 104.6)">NCTF</text>
<text x="93.9" y="105" transform="rotate(-90 93.9 105)">RSVD</text>
</g>
<g font-size="1.8" fill="#231f20">
<text x="25.2" y="167.5">Board ID</text>
<text x="41.9" y="167.5">ID3</text>
<text x="52" y="167.5">ID2</text>
<text x="62.1" y="167.5">ID1</text>
<text x="72.1" y="167.5">ID0</text>
<text x="25.2" y="169.4">For Function</text>
<text x="26.9" y="172.5">SDV</text>
<text x="41.9" y="169.4">GPIO39</text>
<text x="52" y="169.4">GPIO38</text>
<text x="62.1" y="169.4">GPIO37</text>
<text x="72.1" y="169.4">GPIO36</text>
<text x="125.8" y="169.1">Model ID</text>
<text x="125.8" y="172.7">Default</text>
<text x="139.2" y="169.1">MODEL_ID0</text>
<text x="154.3" y="169.1">MODEL_ID1</text>
<text x="26.9" y="175.8">SIV</text>
<text x="26.9" y="179.2">SIT</text>
<text x="125.8" y="176.1">LL3/LL3A</text>
<text x="125.8" y="179.4">LL5/LL5A</text>
<text x="26.9" y="182.5">SVT</text>
<text x="26.9" y="185.9">SOVP</text>
<text x="239.8" y="180.9">SV_SET_UP</text>
<text x="254.9" y="180.9">1-X High = Strong (Default)</text>
</g>
<g font-size="1.5" fill="#2d2d72">
<text x="72.1" y="11.5">U37F</text>
<text x="25.2" y="14.8">TP56</text>
<text x="256.5" y="23.2">R529</text>
<text x="256.5" y="18.2">R278</text>
<text x="256.5" y="19.9">R528</text>
<text x="256.5" y="21.5">R305</text>
<text x="266.6" y="23.2">10K_4</text>
<text x="266.6" y="18.2">10K_4</text>
<text x="266.6" y="19.9">10K_4</text>
<text x="266.6" y="21.5">1K_4</text>
<text x="256.5" y="26.5">R327</text>
<text x="256.5" y="24.9">R280</text>
<text x="256.5" y="29.9">R521</text>
<text x="256.5" y="28.2">R539</text>
<text x="266.6" y="26.5">10K_4</text>
<text x="266.6" y="24.9">10K_4</text>
<text x="266.6" y="29.9">10K_4</text>
<text x="266.6" y="28.2">10K_4</text>
<text x="254.9" y="46.7">R314</text>
<text x="254.9" y="45">R315</text>
<text x="264.9" y="46.7">10K_4</text>
<text x="264.9" y="45">10K_4</text>
<text x="25.2" y="51.7">TP31</text>
<text x="254.9" y="48.3">R530</text>
<text x="254.9" y="53.4">R483</text>
<text x="254.9" y="51.7">R297</text>
<text x="254.9" y="50">R220</text>
<text x="264.9" y="48.3">10K_4</text>
<text x="264.9" y="53.4">10K_4</text>
<text x="264.9" y="51.7">10K_4</text>
<text x="264.9" y="50">10K_4</text>
<text x="152.6" y="55.1">R270</text>
<text x="161" y="55.1">56_4</text>
<text x="254.9" y="58.4">R303</text>
<text x="254.9" y="55.1">R481</text>
<text x="254.9" y="56.7">R304</text>
<text x="264.9" y="58.4">10K_4</text>
<text x="264.9" y="55.1">10K_4</text>
<text x="264.9" y="56.7">10K_4</text>
<text x="172.7" y="61.4">R272</text>
<text x="172.7" y="63.5">56_4</text>
<text x="254.9" y="60.1">R201</text>
<text x="264.9" y="60.1">10K_4</text>
<text x="38.6" y="85.2">R296</text>
<text x="47" y="85.2">*0_4_short</text>
<text x="72.1" y="154">IbexPeak-M_Rev0_9</text>
<text x="188.8" y="172.4">R273</text>
<text x="266.6" y="172.4">R295</text>
<text x="276.6" y="172.4">10K_4</text>
<text x="188.8" y="174.4">*10K_4</text>
<text x="189.5" y="179.1">R294</text>
<text x="197.9" y="179.1">10K_4</text>
<text x="188.8" y="189.2">R538</text>
<text x="188.8" y="191.2">10K_4</text>
<text x="26.9" y="194.2">R535</text>
<text x="26.9" y="195.9">R309</text>
<text x="26.9" y="197.6">R319</text>
<text x="37" y="194.2">*10K_4</text>
<text x="37" y="195.9">*10K_4</text>
<text x="37" y="197.6">*10K_4</text>
<text x="58.7" y="194.2">R533</text>
<text x="58.7" y="197.6">R312</text>
<text x="58.7" y="195.9">R308</text>
<text x="68.8" y="194.2">10K_4</text>
<text x="68.8" y="197.6">10K_4</text>
<text x="68.8" y="195.9">10K_4</text>
<text x="189.5" y="195.9">R541</text>
<text x="197.9" y="195.9">*10K_4</text>
<text x="26.9" y="199.2">R325</text>
<text x="37" y="199.2">*10K_4</text>
<text x="58.7" y="199.2">R316</text>
<text x="68.8" y="199.2">10K_4</text>
</g>
<g font-size="1.5" fill="#231f20">
<text x="181.3" y="7.3">[3,4,6,8,9,10,12,14,15,16,18,19,22,23,24,26,27,28,29,30,31,32,33,34,35,37,40,42,43,44,45,46]</text>
<text x="223.7" y="10.6">[3,4,6,8,9,10,12,25,40,44,46]</text>
<text x="231.9" y="9">[4,8,9,10,12,25,31,40]</text>
<text x="245" y="10.6">+1.05V_VTT</text>
<text x="248.3" y="9">3V_S5</text>
<text x="248.3" y="7.3">+3V</text>
<text x="69.1" y="15.1">Y3</text>
<text x="127" y="15.1">AH45</text>
<text x="127" y="16.8">AH46</text>
<text x="271.6" y="14.8">3V_S5</text>
<text x="12.3" y="19">[35]</text>
<text x="12.3" y="22.3">[35]</text>
<text x="16" y="19">SIO_EXT_SMI#</text>
<text x="16" y="22.3">SIO_EXT_SCI#</text>
<text x="68.2" y="21.8">D37</text>
<text x="68.2" y="18.5">C38</text>
<text x="127" y="23.5">AF48</text>
<text x="68.3" y="28.5">F10</text>
<text x="68.5" y="25.1">J32</text>
<text x="127" y="25.1">AF47</text>
<text x="11.8" y="32.4">[25]</text>
<text x="15.5" y="32.4">LAN_DISABLE#</text>
<text x="69.1" y="31.9">K9</text>
<text x="69.2" y="35.2">T7</text>
<text x="127" y="31.9">U2</text>
<text x="194.9" y="32.4">SIO_A20GATE</text>
<text x="206.1" y="32.4">[35]</text>
<text x="12.3" y="39.1">[32]</text>
<text x="16" y="39.1">SSD_DETECT#</text>
<text x="68.2" y="38.6">AA2</text>
<text x="68.3" y="41.9">F38</text>
<text x="127" y="41.9">AM1</text>
<text x="127" y="38.6">AM3</text>
<text x="194.9" y="39.1">CLK_CPU_BCLK#</text>
<text x="208.8" y="39.1">[4]</text>
<text x="271.6" y="41.7">+3V</text>
<text x="11.8" y="42.3">[32]</text>
<text x="15.5" y="42.3">SDD_DA_DSS</text>
<text x="69.1" y="45.3">Y7</text>
<text x="127" y="45.3">BG10</text>
<text x="194.9" y="42.5">CLK_CPU_BCLK</text>
<text x="194.9" y="45.8">H_PECI</text>
<text x="201.5" y="45.8">[4]</text>
<text x="207.9" y="42.5">[4]</text>
<text x="11.8" y="49.2">[31]</text>
<text x="15.5" y="49.2">WLAN_OFF#</text>
<text x="67.3" y="52">AB12</text>
<text x="68.2" y="48.6">H10</text>
<text x="127" y="48.6">T1</text>
<text x="127" y="52">BE10</text>
<text x="194.9" y="49.2">SIO_RCIN#</text>
<text x="194.9" y="52.5">H_PWRGOOD</text>
<text x="204.3" y="49.2">[35]</text>
<text x="206.2" y="52.5">[4]</text>
<text x="13.5" y="59.3">[22]</text>
<text x="18.7" y="59.3">CCD_ON</text>
<text x="68" y="58.7">M11</text>
<text x="68.2" y="55.3">V13</text>
<text x="127" y="55.3">BD10</text>
<text x="194.9" y="55.9">PM_THRMTRIP#</text>
<text x="207.6" y="55.9">[4]</text>
<text x="13.5" y="62.6">[34]</text>
<text x="18.7" y="62.6">BT_OFF#</text>
<text x="68.1" y="65.4">AB7</text>
<text x="69.1" y="62.1">V6</text>
<text x="127" y="65.4">BA22</text>
<text x="67.3" y="68.7">AB13</text>
<text x="127" y="68.7">AW22</text>
<text x="167.7" y="71.5">+1.05V_VTT</text>
<text x="69.1" y="72.1">V3</text>
<text x="69.1" y="75.4">P3</text>
<text x="127" y="75.4">AY45</text>
<text x="127" y="72.1">BB22</text>
<text x="7.4" y="82.7">[4]</text>
<text x="10.3" y="82.7">DRAMRST_CTRL_PCH</text>
<text x="69" y="78.8">H3</text>
<text x="69.2" y="82.2">F1</text>
<text x="127" y="78.8">AY46</text>
<text x="127" y="82.2">AV43</text>
<text x="11.6" y="86.1">[30]</text>
<text x="11.6" y="89.4">[35]</text>
<text x="15.3" y="86.1">WWAN_OFF#</text>
<text x="15.3" y="89.4">TEMP_ALERT#</text>
<text x="68.1" y="85.5">AB6</text>
<text x="68.2" y="88.9">AA4</text>
<text x="127" y="85.5">AV45</text>
<text x="127" y="88.9">AF13</text>
<text x="69.2" y="92.2">F8</text>
<text x="127" y="95.6">N18</text>
<text x="127" y="92.2">M18</text>
<text x="68.3" y="100.6">A49</text>
<text x="69.1" y="98.9">A4</text>
<text x="127" y="98.9">AJ24</text>
<text x="68.3" y="104">A50</text>
<text x="68.3" y="105.6">A52</text>
<text x="68.3" y="107.3">A53</text>
<text x="69.1" y="102.3">A5</text>
<text x="127" y="102.3">AK41</text>
<text x="127" y="105.6">AK42</text>
<text x="68.2" y="112.3">B52</text>
<text x="69.1" y="109">B2</text>
<text x="69.1" y="110.7">B4</text>
<text x="127" y="109">M32</text>
<text x="127" y="112.3">N32</text>
<text x="67.2" y="117.3">BE53</text>
<text x="68.1" y="115.7">BE1</text>
<text x="68.2" y="119">BF1</text>
<text x="68.2" y="114">B53</text>
<text x="127" y="115.7">M30</text>
<text x="127" y="119">N30</text>
<text x="67.1" y="125.7">BH52</text>
<text x="67.3" y="120.7">BF53</text>
<text x="68" y="122.4">BH1</text>
<text x="68" y="124.1">BH2</text>
<text x="127" y="125.7">AA23</text>
<text x="127" y="122.4">H12</text>
<text x="67.1" y="127.4">BH53</text>
<text x="68.3" y="129.1">BJ1</text>
<text x="68.3" y="130.8">BJ2</text>
<text x="127" y="129.1">AB45</text>
<text x="67.5" y="134.1">BJ49</text>
<text x="67.5" y="137.5">BJ50</text>
<text x="68.3" y="132.5">BJ4</text>
<text x="68.3" y="135.8">BJ5</text>
<text x="127" y="132.5">AB38</text>
<text x="127" y="135.8">AB42</text>
<text x="67.5" y="139.1">BJ52</text>
<text x="67.5" y="140.8">BJ53</text>
<text x="69" y="142.5">D1</text>
<text x="127" y="139.1">AB41</text>
<text x="127" y="142.5">T39</text>
<text x="68.2" y="145.9">D53</text>
<text x="68.2" y="149.2">E53</text>
<text x="69" y="144.2">D2</text>
<text x="69.1" y="147.5">E1</text>
<text x="127" y="147.5">P6</text>
<text x="127" y="150.9">C10</text>
<text x="184.4" y="165.7">+3V</text>
<text x="281.7" y="165.7">+3V</text>
<text x="184.4" y="182.5">+3V</text>
<text x="23.5" y="189.2">+3V</text>
<text x="156" y="196.7">[9]</text>
<text x="159.3" y="196.7">MODEL_ID1</text>
<text x="231.4" y="198.4">Size</text>
<text x="231.4" y="203.4">Date:</text>
<text x="231.4" y="200.1">Custom</text>
<text x="238.1" y="198.4">Document Number</text>
<text x="241.5" y="203.4">Tuesday, January 26, 2010</text>
<text x="264.9" y="203.4">Sheet</text>
<text x="273.3" y="203.4">11</text>
<text x="278.3" y="203.4">of</text>
<text x="283.4" y="203.4">47</text>
<text x="286.7" y="198.4">Rev</text>
<text x="288.4" y="200.1">1E</text>
</g>
<g font-size="1.5" fill="#ec2426">
<text x="37.3" y="14.8">PCH_GPIO0</text>
<text x="37.3" y="18.2">SIO_EXT_SMI#</text>
<text x="37.3" y="21.5">SIO_EXT_SCI#</text>
<text x="236.8" y="18.2">PCH_GPIO8</text>
<text x="236.8" y="19.9">LAN_DISABLE#</text>
<text x="236.8" y="21.5">PCH_GPIO15</text>
<text x="236.8" y="23.2">TP_PCH_GPIO28</text>
<text x="37.3" y="24.8">PCH_GPIO7</text>
<text x="37.3" y="28.2">PCH_GPIO8</text>
<text x="236.8" y="24.8">PCH_GPIO57</text>
<text x="236.8" y="26.5">CLK_PCIE_REQ6#</text>
<text x="236.8" y="28.2">DRAMRST_CTRL_PCH</text>
<text x="236.8" y="29.9">WLAN_OFF#</text>
<text x="37.3" y="34.9">PCH_GPIO15</text>
<text x="37.3" y="31.6">LAN_DISABLE#</text>
<text x="37.3" y="41.6">SDD_DA_DSS</text>
<text x="37.3" y="38.3">SSD_DETECT#</text>
<text x="37.3" y="45">MODEL_ID0</text>
<text x="236.8" y="45">SIO_RCIN#</text>
<text x="236.8" y="46.6">SIO_A20GATE</text>
<text x="37.3" y="51.7">PCH_GPIO27</text>
<text x="37.3" y="48.3">WLAN_OFF#</text>
<text x="132.8" y="48.3">SIO_RCIN#</text>
<text x="236.8" y="48.3">CCD_ON</text>
<text x="236.8" y="53.4">SIO_EXT_SCI#</text>
<text x="236.8" y="50">PCH_GPIO7</text>
<text x="236.8" y="51.7">BT_OFF#</text>
<text x="37.3" y="55">TP_PCH_GPIO28</text>
<text x="37.3" y="58.4">CCD_ON</text>
<text x="132.8" y="55">PCH_THRMTRIP#_R</text>
<text x="236.8" y="55">SIO_EXT_SMI#</text>
<text x="236.8" y="56.7">TEMP_ALERT#</text>
<text x="236.8" y="58.4">SSD_DETECT#</text>
<text x="37.3" y="61.8">BT_OFF#</text>
<text x="37.3" y="65.1">BOARD_ID0</text>
<text x="236.8" y="60.1">SDD_DA_DSS</text>
<text x="37.3" y="71.8">BOARD_ID2</text>
<text x="37.3" y="68.4">BOARD_ID1</text>
<text x="37.3" y="75.1">BOARD_ID3</text>
<text x="37.3" y="78.5">CLK_PCIE_REQ6#</text>
<text x="37.3" y="81.9">DRAMRST_CTRL_PCH</text>
<text x="37.3" y="88.6">TEMP_ALERT#</text>
<text x="57.4" y="85.2">SV_SET_UP</text>
<text x="37.3" y="91.9">PCH_GPIO57</text>
<text x="255.2" y="172.4">SV_SET_UP</text>
<text x="174.7" y="179.1">MODEL_ID0</text>
<text x="49" y="197.5">BOARD_ID2</text>
<text x="49" y="195.9">BOARD_ID1</text>
<text x="49" y="194.2">BOARD_ID0</text>
<text x="49" y="199.2">BOARD_ID3</text>
</g>
<g font-size="1.5" fill="#1d437e">
<text x="73" y="15.9">BMBUSY# / GPIO0</text>
<text x="112.5" y="15.9">CLKOUT_PCIE6N</text>
<text x="112.6" y="17.5">CLKOUT_PCIE6P</text>
<text x="73" y="22.6">TACH2 / GPIO6</text>
<text x="73" y="19.2">TACH1 / GPIO1</text>
<text x="73" y="25.9">TACH3 / GPIO7</text>
<text x="73" y="29.3">GPIO8</text>
<text x="112.5" y="24.3">CLKOUT_PCIE7N</text>
<text x="112.6" y="25.9">CLKOUT_PCIE7P</text>
<text x="73" y="32.6">LAN_PHY_PWR_CTRL / GPIO12</text>
<text x="73" y="36">GPIO15</text>
<text x="118.2" y="32.6">A20GATE</text>
<text x="73" y="39.3">SATA4GP / GPIO16</text>
<text x="97.4" y="39.3">CLKOUT_BCLK0_N / CLKOUT_PCIE8N</text>
<text x="73" y="42.7">TACH0 / GPIO17</text>
<text x="73" y="46.1">SCLOCK / GPIO22</text>
<text x="97.6" y="42.7">CLKOUT_BCLK0_P / CLKOUT_PCIE8P</text>
<text x="121.4" y="46.1">PECI</text>
<text x="73" y="52.7">GPIO27</text>
<text x="73" y="49.4">MEM_LED / GPIO24</text>
<text x="114.6" y="52.7">PROCPWRGD</text>
<text x="120.4" y="49.4">RCIN#</text>
<text x="73" y="56.1">GPIO28</text>
<text x="73" y="59.4">STP_PCI# / GPIO34</text>
<text x="116.4" y="56.1">THRMTRIP#</text>
<text x="73" y="62.8">SATACLKREQ# / GPIO35</text>
<text x="73" y="69.5">SATA3GP / GPIO37</text>
<text x="73" y="66.2">SATA2GP / GPIO36</text>
<text x="122.2" y="66.2">TP1</text>
<text x="122.2" y="69.5">TP2</text>
<text x="73" y="72.9">SLOAD / GPIO38</text>
<text x="73" y="76.2">SDATAOUT0 / GPIO39</text>
<text x="122.2" y="76.2">TP4</text>
<text x="122.2" y="72.9">TP3</text>
<text x="73" y="79.6">PCIECLKRQ6# / GPIO45</text>
<text x="73" y="82.9">PCIECLKRQ7# / GPIO46</text>
<text x="122.2" y="79.6">TP5</text>
<text x="122.2" y="82.9">TP6</text>
<text x="73" y="89.6">SATA5GP / GPIO49</text>
<text x="73" y="86.3">SDATAOUT1 / GPIO48</text>
<text x="122.2" y="86.3">TP7</text>
<text x="122.2" y="89.6">TP8</text>
<text x="73" y="93">GPIO57</text>
<text x="122.2" y="93">TP9</text>
<text x="73" y="99.7">VSS_NCTF_1</text>
<text x="73" y="101.3">VSS_NCTF_2</text>
<text x="121.3" y="96.3">TP10</text>
<text x="121.3" y="99.7">TP11</text>
<text x="73" y="103">VSS_NCTF_3</text>
<text x="73" y="104.7">VSS_NCTF_4</text>
<text x="73" y="106.4">VSS_NCTF_5</text>
<text x="121.3" y="103">TP12</text>
<text x="121.3" y="106.4">TP13</text>
<text x="73" y="108.1">VSS_NCTF_6</text>
<text x="73" y="109.7">VSS_NCTF_7</text>
<text x="73" y="111.4">VSS_NCTF_8</text>
<text x="73" y="113.1">VSS_NCTF_9</text>
<text x="121.3" y="109.7">TP14</text>
<text x="121.3" y="113.1">TP15</text>
<text x="73" y="114.8">VSS_NCTF_10</text>
<text x="73" y="116.5">VSS_NCTF_11</text>
<text x="73" y="118.1">VSS_NCTF_12</text>
<text x="73" y="119.8">VSS_NCTF_13</text>
<text x="121.3" y="116.5">TP16</text>
<text x="121.3" y="119.8">TP17</text>
<text x="73" y="121.5">VSS_NCTF_14</text>
<text x="73" y="123.1">VSS_NCTF_15</text>
<text x="73" y="124.8">VSS_NCTF_16</text>
<text x="121.3" y="123.1">TP18</text>
<text x="73" y="126.5">VSS_NCTF_17</text>
<text x="73" y="128.2">VSS_NCTF_18</text>
<text x="73" y="129.9">VSS_NCTF_19</text>
<text x="73" y="131.5">VSS_NCTF_20</text>
<text x="121" y="129.9">NC_1</text>
<text x="121.3" y="126.5">TP19</text>
<text x="73" y="133.2">VSS_NCTF_21</text>
<text x="73" y="134.9">VSS_NCTF_22</text>
<text x="73" y="136.6">VSS_NCTF_23</text>
<text x="121" y="133.2">NC_2</text>
<text x="121" y="136.6">NC_3</text>
<text x="73" y="138.3">VSS_NCTF_24</text>
<text x="73" y="139.9">VSS_NCTF_25</text>
<text x="73" y="141.6">VSS_NCTF_26</text>
<text x="73" y="143.3">VSS_NCTF_27</text>
<text x="121" y="139.9">NC_4</text>
<text x="121" y="143.3">NC_5</text>
<text x="73" y="144.9">VSS_NCTF_28</text>
<text x="73" y="146.6">VSS_NCTF_29</text>
<text x="73" y="148.3">VSS_NCTF_30</text>
<text x="73" y="150">VSS_NCTF_31</text>
<text x="117.8" y="148.3">INIT3_3V#</text>
<text x="121.3" y="151.6">TP24</text>
</g>
<g font-size="1.2" fill="#231f20">
<text x="30.7" y="1.3">5</text>
<text x="88.7" y="1.3">4</text>
<text x="146.7" y="1.3">3</text>
<text x="204.7" y="1.3">2</text>
<text x="262.7" y="1.3">1</text>
<text x=".5" y="28.1">D</text>
<text x="292.2" y="28.1">D</text>
<text x=".5" y="78.6">C</text>
<text x="292.2" y="78.6">C</text>
<text x=".5" y="129.1">B</text>
<text x="292.2" y="129.1">B</text>
<text x=".5" y="179.6">A</text>
<text x="292.2" y="179.6">A</text>
<text x="30.7" y="205">5</text>
<text x="88.7" y="205">4</text>
<text x="146.7" y="205">3</text>
<text x="204.7" y="205">2</text>
<text x="262.7" y="205">1</text>
</g>
</svg>
